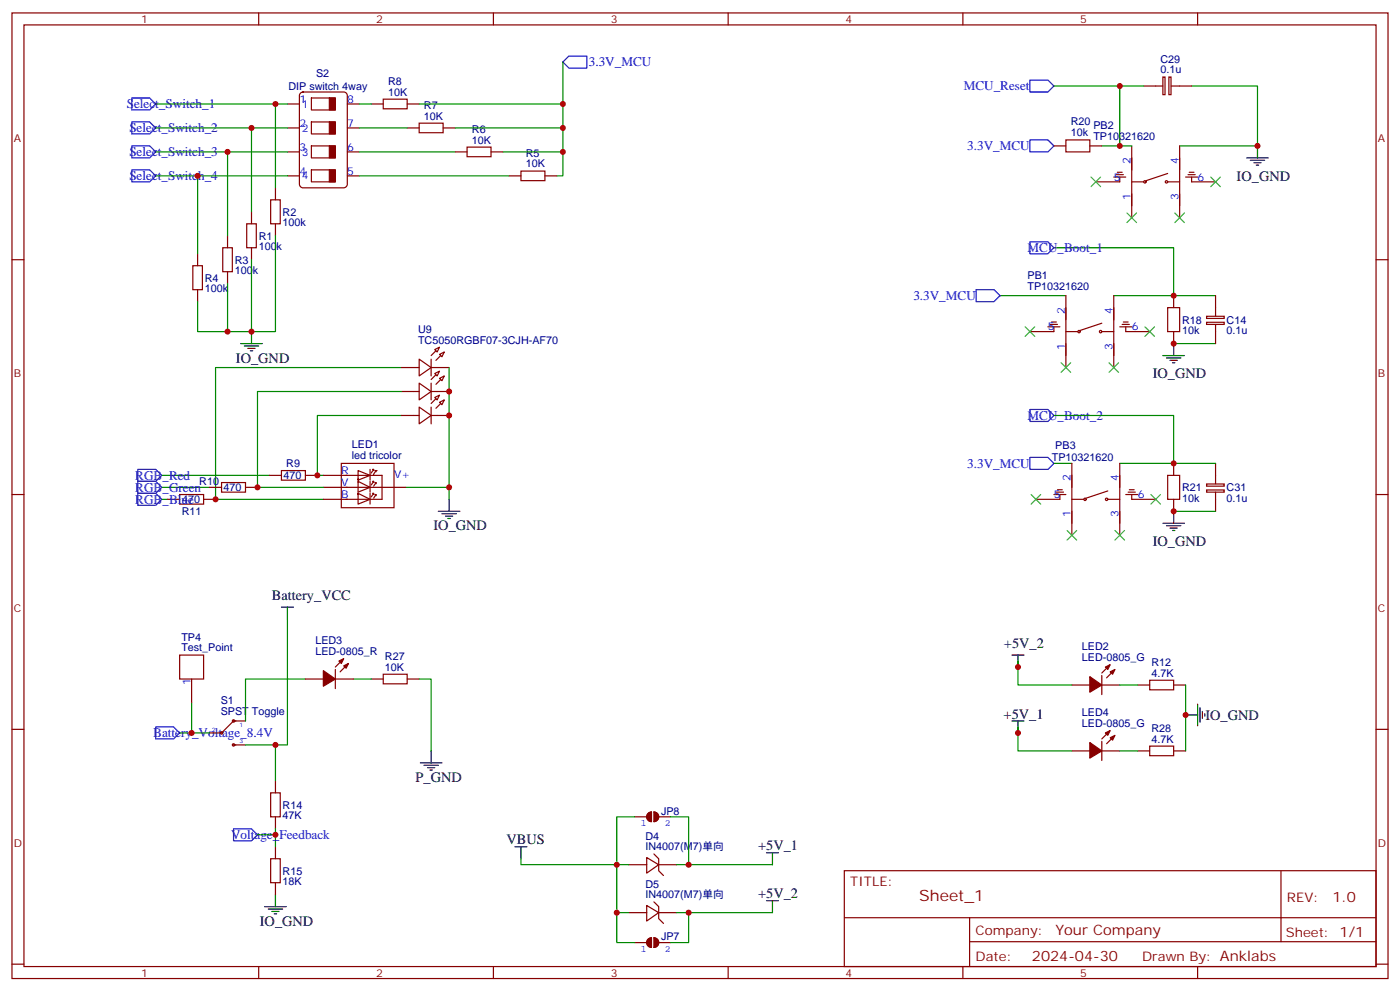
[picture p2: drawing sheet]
<svg xmlns="http://www.w3.org/2000/svg" width="412mm" height="292mm" viewBox="0 0 412 292" stroke-linecap="round" stroke-linejoin="round" font-family="sans-serif">
<g fill="none" stroke="#870000" stroke-width=".35">
<path d="M3.5 3.8h405.4v284.3h-405.4zM7.1 7.3h398.2v277.3h-398.2zM76.2 3.8v3.5M145.3 3.8v3.5M214.5 3.8v3.5M283.6 3.8v3.5M352.8 3.8v3.5M84.7 30.6h3.5M84.7 37.7h3.5M88.4 27.5l.9-.4h11.9l.7 .2 .4 .5v26.5l-.2 .6-.6 .4h-12.2l-.7-.2-.4-.6v-26.3zM91.7 28.9h7.1v3.5h-7.1zM91.7 35.9h7.1v3.5h-7.1z"/>
<path d="M102.3 30.6h3.5M102.3 37.7h3.5M109.4 30.6h3.5M112.9 29.2h7v2.8h-7zM119.9 30.6h3.6M119.9 37.7h3.6M123.5 36.3h7v2.8h-7zM130.5 37.7h3.6M79.7 58.8h2.8v7.1h-2.8zM81.1 55.3v3.5M84.7 44.7h3.5M84.7 51.8h3.5"/>
<path d="M91.7 43h7.1v3.5h-7.1zM91.7 50h7.1v3.6h-7.1zM102.3 44.7h3.5M102.3 51.8h3.5M134.1 44.7h3.5M137.6 43.3h7v2.8h-7zM144.6 44.7h3.6M149.9 51.8h3.6M153.5 50.4h7v2.8h-7zM160.5 51.8h3.5M3.5 76.5h3.6M56.8 78.2h2.8v7.1h-2.8z"/>
<path d="M58.2 74.7v3.5M65.6 73h2.8v7h-2.8zM67 69.4v3.6M72.7 65.9h2.8v7.1h-2.8zM74.1 62.4v3.5M74.1 73v3.5M81.1 65.9v3.5M405.3 76.5h3.6M58.2 85.3v3.5M67 80v3.5M79.4 140h3.5M82.9 138.6h7.1v2.8h-7.1z"/>
<path d="M90 140h3.5M102 140h10.5M109 138.2v3.2M109.7 138.2h.4M110.1 138.6v-.4l-.7 1.1M110.8 138.6l-.7 1v.4M3.5 145.6h3.6M49.4 147h3.5M52.9 145.6h7.1v2.8h-7.1zM60 147h3.5M61.7 143.5h3.6M65.3 142.1h7v2.8h-7z"/>
<path d="M72.3 143.5h3.5M102 147h10.5M102 143.5h10.5M105.5 141v.4l3.5-1.4-3.5-1.4v2.8M105.5 141.7v3.2l3.5-1.4-3.5-1.8v.4M105.5 145.3v3.1l3.5-1.4-3.5-1.7v.3M109 141.7v3.2M109 145.3v3.1M405.3 145.6h3.6M3.5 214.8h3.6M405.3 214.8h3.6M248.7 256.4h156.6v28.2h-156.6z"/>
<path d="M377.3 256.4v20.9M248.7 270.2h156.5M285.6 277.3h119.6M285.6 270.2v14.2M3.5 283.9h3.6M76.2 284.6v3.5M145.3 284.6v3.5M214.5 284.6v3.5M283.6 284.6v3.5M352.8 284.6v3.5M405.3 283.9h3.6"/>
</g>
<g fill="#870000" stroke="#870000" stroke-width=".35">
<path d="M97 28.9h1.8v3.5h-1.8z"/>
<path d="M97 35.9h1.8v3.5h-1.8z"/>
<path d="M97 43h1.8v3.5h-1.8z"/>
<path d="M97 50h1.8v3.6h-1.8z"/>
</g>
<path d="M167.6 16.5h5.3v3.5h-5.3l-1.8-1.7zM38.8 28.9h5.3l1.8 1.7-1.8 1.8h-5.3zM38.8 35.9h5.3l1.8 1.8-1.8 1.7h-5.3zM38.8 43h5.3l1.8 1.7-1.8 1.8h-5.3zM38.8 50h5.3l1.8 1.8-1.8 1.8h-5.3zM40.6 138.2h5.3l1.7 1.8-1.7 1.7h-5.3zM40.6 145.3h5.3l1.7 1.7-1.7 1.8h-5.3zM40.6 141.7h5.3l1.7 1.8-1.7 1.8h-5.3z" fill="none" stroke="#00f" stroke-width=".35"/>
<g fill="none" stroke="#008700" stroke-width=".35">
<path d="M165.8 18.3v12.3M45.9 37.7h38.8M45.9 30.6h38.8M74.1 37.7v24.7M81.1 30.6v24.7M105.8 37.7h14.1M105.8 30.6h3.6M123.5 30.6h42.3v21.2h-1.8M134.1 37.7h31.7M45.9 51.8h38.8M45.9 44.7h38.8M58.2 51.8v22.9"/>
<path d="M67 44.7v24.7M105.8 51.8h44.1M105.8 44.7h28.3M148.2 44.7h17.6M74.1 76.5v21.1h-15.9v-8.8M81.1 69.4v28.2h-7M67 83.5v14.1M118.2 108.2h-54.7v38.8h31.7M47.6 140h31.8M118.2 122.3h-24.7v17.7h1.7M47.6 143.5h14.1M47.6 147h1.8"/>
<path d="M119.6 143.5h12.7v3.5"/>
</g>
<path d="M74.1 97.6v3.6M70.9 101.2h6.4M72 101.9h4.2M73 102.6h2.1M73.7 103.3h.7M129.1 150.6h6.4M130.2 151.3h4.2M131.2 152h2.1M131.9 152.7h.7M132.3 147v3.6" fill="none" stroke="#000" stroke-width=".35"/>
<circle cx="110.8" cy="138.6" r=".18" fill="#870000"/>
<g fill="none" stroke="#870000" stroke-width=".35">
<path d="M336.9 25.3h5.6M342.5 22.7h.7v5.2h-.7zM344.3 22.7h.6v5.2h-.6zM345 25.3h6M310.4 43h3.6M314 41.2h7v3.5h-7zM321 43h3.6M328.1 52.1h3.5M328.8 51.4h2.1M329.1 50.7h1.5M329.8 52.1v1.5h-7M333.4 53.6h3.5"/>
<path d="M333.4 43v21.1M344 53.6h3.5M344 51.1l-6.4 2.1M347.5 43v21.1M349.2 52.1h3.6M350 51.4h2.1M350.3 50.7h1.4M351 52.1v1.5h7.1M308.7 96.2h3.5M309.4 95.5h2.1M309.7 94.8h1.4M310.4 96.2v1.4h-7"/>
<path d="M314 97.6h3.5M314 87.1v21.1M324.6 97.6h3.5M324.6 95.2l-6.4 2.1M328.1 87.1v21.1M329.8 96.2h3.6M330.6 95.5h2.1M330.9 94.8h1.4M331.6 96.2v1.4h7.1M344 90.6h3.5v7h-3.5zM345.7 87.1v3.5M345.7 97.6v3.6"/>
<path d="M355.4 93.1h5.2v.7h-5.2zM355.4 94.9h5.2v.6h-5.2zM358.1 87.1v6M358.1 95.5v5.7M118.2 115.3h5.3M118.2 108.2h5.3M123.5 112.8l3.5 2.5-3.5 2.5zM123.5 105.8l3.5 2.4-3.5 2.5zM123.5 119.9l3.5 2.4-3.5 2.5zM127 115.3h5.3M127 105.8v4.9M127 112.8v5"/>
<path d="M127 119.9v4.9M127 108.2h5.3M128.1 110l1.4-.7-.7 1.4zM128.1 102.9l1.4-.7-.7 1.4zM128.1 117.1l1.4-.8-.7 1.5zM129.5 111.4l1.4-.7-.7 1.4zM129.5 104.4l1.4-.8-.7 1.5zM129.5 118.5l1.4-.7-.7 1.4zM95.2 140h7.1M100.5 136.5h15.6v13h-15.6zM110.4 138.6h.4v.3M112.5 140v7"/>
<path d="M118.2 122.3h5.3M127 122.3h5.3M315.7 136.5v21.1M329.8 136.5v21.1M344 140h3.5v7h-3.5zM345.7 136.5v3.5M358.1 136.5v6M95.2 143.5h7.1M95.2 147h7.1M109.7 141.7h.4M109.7 145.3h.4M110.1 141.7l-.7 1.1"/>
<path d="M110.1 145.6v-.3l-.7 1M110.1 141.7v.4M110.4 142.1h.4M110.4 145.6h.4M110.8 142.5v-.4l-.7 1.1M110.8 146v-.4l-.7 1.1M112.5 143.5h7.1M310.4 145.6h3.6M311.1 144.9h2.2M311.5 144.2h1.4M312.2 145.6v1.4h-7M315.7 147h3.6"/>
<path d="M326.3 147h3.5M326.3 144.6l-6.3 2.1M331.6 145.6h3.5M332.3 144.9h2.1M332.7 144.2h1.4M333.4 145.6v1.4h7M345.7 147v3.6M355.4 142.5h5.2v.7h-5.2zM355.4 144.3h5.2v.6h-5.2zM358.1 144.9v5.7M52.9 192.9h7.1v7.1h-7.1zM56.4 200v7"/>
<path d="M90 200h5.2M98.8 200h5.3M109.4 200h3.5M112.9 198.5h7v2.9h-7zM119.9 200h3.6M68.8 219.4h3.5M72.3 212.3h-3.5l-3.5 3.5h-3.6M315.7 201.7h5.3M324.6 201.7h5.2M335.1 201.7h3.6M338.7 200.3h7v2.8h-7zM338.7 219.7h7v2.8h-7z"/>
<path d="M345.7 201.7h3.5M79.7 233.5h2.8v7h-2.8zM81.1 229.9v3.6M191.1 239.4l.8-.3v2.8a1.41 1.41 0 0 1-1.3-.9 1.41 1.41 0 0 1 .5-1.6zM192.6 239.1a1.41 1.41 0 0 1 1.4 1.4 1.41 1.41 0 0 1-1.4 1.4zM315.7 221.1h5.3M324.6 221.1h5.2M335.1 221.1h3.6M345.7 221.1h3.5M79.7 252.9h2.8v7h-2.8zM81.1 240.5v3.6M81.1 249.3v3.6"/>
<path d="M81.1 259.9v3.6M185.2 254.6h5.3M187 240.5h3.5M190.5 252.5l3.5 2.1-3.5 2.5zM192.6 251.5l1.4 1.4v3.5l1.4 1.4M194 254.6h5.3M194 240.5h3.6M185.2 268.7h5.3M187 277.6h3.5M190.5 266.6l3.5 2.1-3.5 2.5zM191.1 276.4l.8-.2v2.8a1.41 1.41 0 0 1-1.3-1 1.41 1.41 0 0 1 .5-1.6zM192.6 265.6l1.4 1.4v3.5l1.4 1.4"/>
<path d="M192.6 276.2a1.41 1.41 0 0 1 1.4 1.4 1.41 1.41 0 0 1-1.4 1.4zM194 268.7h5.3M194 277.6h3.6"/>
<circle cx="337.3" cy="53.6" r=".35"/>
<circle cx="343.6" cy="53.6" r=".35"/>
<circle cx="317.9" cy="97.6" r=".35"/>
<circle cx="324.2" cy="97.6" r=".35"/>
<circle cx="319.6" cy="147" r=".35"/>
<circle cx="326" cy="147" r=".35"/>
<circle cx="65.3" cy="215.8" r=".35"/>
<circle cx="68.8" cy="219.4" r=".35"/>
<circle cx="68.8" cy="212.3" r=".35"/>
</g>
<path d="M303.4 23.6h5.3l1.7 1.7-1.7 1.8h-5.3zM303.4 41.2h5.3l1.7 1.8-1.7 1.7h-5.3zM303.4 71.2h5.3l1.7 1.8-1.7 1.7h-5.3zM287.5 85.3h5.3l1.8 1.8-1.8 1.7h-5.3zM303.4 134.7h5.3l1.7 1.8-1.7 1.7h-5.3zM303.4 120.6h5.3l1.7 1.7-1.7 1.8h-5.3zM45.9 214.1h5.3l1.7 1.7-1.7 1.8h-5.3zM68.8 244.1h5.3l1.7 1.7-1.7 1.8h-5.3z" fill="none" stroke="#00f" stroke-width=".35"/>
<g fill="none" stroke="#000" stroke-width=".35">
<path d="M367.2 46.5h6.4M368.3 47.2h4.2M369.4 47.9h2.1M370.1 48.6h.7M370.4 43v3.5M342.5 104.7h6.4M343.6 105.4h4.2M344.7 106.1h2.1M345.4 106.8h.7M345.7 101.2v3.5M342.5 154.1h6.4M343.6 154.8h4.2"/>
<path d="M344.7 155.5h2.1M345.4 156.2h.7M345.7 150.6v3.5M82.9 178.8h3.5M84.7 178.8v3.5M298.1 192.9h3.5M299.9 192.9v3.5M298.1 212.3h3.5M299.9 212.3v3.5M349.2 210.5h3.6M352.8 207.4v6.3M353.5 208.4v4.3"/>
<path d="M354.2 209.5v2.1M354.9 210.2v.7M123.8 224.6h6.4M124.9 225.4h4.2M125.9 226.1h2.2M126.6 226.8h.8M127 221.1v3.5M151.7 249.3h3.5M153.5 249.3v3.6M225.8 251.1h3.5M227.5 251.1v3.5M78 267h6.3"/>
<path d="M79 267.7h4.3M80.1 268.4h2.1M80.8 269.1h.7M81.1 263.5v3.5M225.8 265.2h3.5M227.5 265.2v3.5"/>
</g>
<g fill="none" stroke="#008700" stroke-width=".35">
<path d="M310.4 25.3h19.4M336.9 25.3h-7.1v17.7h-5.2M351 25.3h19.4v17.7h-22.9M329.8 43h3.6M310.4 73h35.3v14.1M294.6 87.1h19.4M328.1 87.1h30M118.2 115.3h-42.4v28.2h19.4M132.3 108.2v35.3M345.7 101.2h12.4M310.4 122.3h35.3v14.2M310.4 136.5h5.3"/>
<path d="M329.8 136.5h28.3M345.7 150.6h12.4M84.7 182.3v37.1h-3.6M90 200h-17.7v12.3M104.1 200h5.3M123.5 200h3.5v21.1M299.9 194.7v7h15.8M52.9 215.8h8.8M56.4 207v8.8M72.3 219.4h8.8v10.5M299.9 214.1v7h15.8M329.8 201.7h5.3"/>
<path d="M349.2 201.7v19.4M329.8 221.1h5.3M75.8 245.8h5.3M81.1 244.1v5.2M153.5 252.9v1.7h31.7M187 240.5h-5.3v28.2h3.5M197.6 240.5h5.2v14.1M199.3 254.6h28.2M181.7 268.7v8.9h5.3M199.3 268.7h28.2M202.8 268.7v8.9h-5.2"/>
</g>
<g fill="none" stroke="#3c3" stroke-width=".35">
<path d="M321.4 52.1l2.8 2.9M324.2 52.1l-2.8 2.9M356.7 52.1l2.8 2.9M359.5 52.1l-2.8 2.9M332 62.7l2.8 2.8M334.8 62.7l-2.8 2.8M346.1 62.7l2.8 2.8M348.9 62.7l-2.8 2.8M302 96.2l2.8 2.9M304.8 96.2l-2.8 2.9M337.3 96.2l2.8 2.9M340.1 96.2l-2.8 2.9"/>
<path d="M312.6 106.8l2.8 2.8M315.4 106.8l-2.8 2.8M326.7 106.8l2.8 2.8M329.5 106.8l-2.8 2.8M303.7 145.6l2.9 2.8M306.6 145.6l-2.9 2.8M314.3 156.2l2.8 2.8M317.1 156.2l-2.8 2.8M328.4 156.2l2.9 2.8M331.3 156.2l-2.9 2.8M339 145.6l2.8 2.8M341.8 145.6l-2.8 2.8"/>
</g>
<g fill="#870000" stroke="#870000" stroke-width=".35">
<path d="M191.1 276.4l.8-.2v2.8a1.41 1.41 0 0 1-1.3-1 1.41 1.41 0 0 1 .5-1.6z"/>
<path d="M192.6 276.2a1.41 1.41 0 0 1 1.4 1.4 1.41 1.41 0 0 1-1.4 1.4z"/>
<path d="M191.1 239.4l.8-.3v2.8a1.41 1.41 0 0 1-1.3-.9 1.41 1.41 0 0 1 .5-1.6z"/>
<path d="M192.6 239.1a1.41 1.41 0 0 1 1.4 1.4 1.41 1.41 0 0 1-1.4 1.4z"/>
<path d="M128.4 113.2l1.4-1.4z"/>
<path d="M128.4 110.3l-1.4 1.5z"/>
<path d="M127 104.7l1.4-1.4z"/>
<path d="M128.4 106.1l1.4-1.4z"/>
<path d="M127 118.8l1.4-1.4z"/>
<path d="M128.4 120.2l1.4-1.4z"/>
<path d="M95.2 197.5l3.6 2.5-3.6 2.1z"/>
<path d="M98.8 197.1v5.7z"/>
<path d="M98.8 196.4l1.4-1.4z"/>
<path d="M100.2 197.8l1.4-1.4z"/>
<path d="M99.8 194.7l1.4-.7-.7 1.4z"/>
<path d="M101.2 196.1l1.5-.7-.7 1.4z"/>
<path d="M327 197.8l1.4-.7-.7 1.4z"/>
<path d="M325.6 196.4l1.4-.7-.7 1.4z"/>
<path d="M326 199.6l1.4-1.4z"/>
<path d="M324.6 198.2l1.4-1.4z"/>
<path d="M324.6 198.9v5.6z"/>
<path d="M321 199.2l3.6 2.5-3.6 2.1z"/>
<path d="M327 217.2l1.4-.7-.7 1.4z"/>
<path d="M325.6 215.8l1.4-.7-.7 1.4z"/>
<path d="M327.4 217.6l-1.4 1.4z"/>
<path d="M324.6 217.6l1.4-1.4z"/>
<path d="M324.6 218.3v5.6z"/>
<path d="M321 218.7l3.6 2.4-3.6 2.1z"/>
</g>
<g fill="#c00">
<circle cx="58.2" cy="51.8" r=".88"/>
<circle cx="67" cy="44.7" r=".88"/>
<circle cx="74.1" cy="37.7" r=".88"/>
<circle cx="81.1" cy="30.6" r=".88"/>
<circle cx="67" cy="97.6" r=".88"/>
<circle cx="74.1" cy="97.6" r=".88"/>
<circle cx="165.8" cy="37.7" r=".88"/>
<circle cx="165.8" cy="44.7" r=".88"/>
<circle cx="165.8" cy="30.6" r=".88"/>
<circle cx="81.1" cy="245.8" r=".88"/>
<circle cx="345.7" cy="87.1" r=".88"/>
<circle cx="345.7" cy="101.2" r=".88"/>
<circle cx="329.8" cy="25.3" r=".88"/>
<circle cx="370.4" cy="43" r=".88"/>
<circle cx="181.7" cy="254.6" r=".88"/>
<circle cx="345.7" cy="150.6" r=".88"/>
<circle cx="345.7" cy="136.5" r=".88"/>
<circle cx="329.8" cy="43" r=".88"/>
<circle cx="56.4" cy="215.8" r=".88"/>
<circle cx="181.7" cy="268.7" r=".88"/>
<circle cx="202.8" cy="268.7" r=".88"/>
<circle cx="202.8" cy="254.6" r=".88"/>
<circle cx="132.3" cy="143.5" r=".88"/>
<circle cx="132.3" cy="122.3" r=".88"/>
<circle cx="132.3" cy="115.3" r=".88"/>
<circle cx="63.5" cy="147" r=".88"/>
<circle cx="75.8" cy="143.5" r=".88"/>
<circle cx="93.5" cy="140" r=".88"/>
<circle cx="81.1" cy="219.4" r=".88"/>
<circle cx="299.9" cy="196.4" r=".88"/>
<circle cx="299.9" cy="215.8" r=".88"/>
<circle cx="349.3" cy="210.5" r=".88"/>
</g>
<text font-size="4.6" fill="#800" x="270.8" y="265.4">Sheet_1</text>
<g font-size="4.2">
<text x="364.3" y="53.2">IO_GND</text>
<text x="69.5" y="106.8">IO_GND</text>
<text x="339.6" y="111.4">IO_GND</text>
<text x="127.7" y="156.2">IO_GND</text>
<text x="339.6" y="160.8">IO_GND</text>
<text x="80.1" y="176.7">Battery_VCC</text>
<text x="295.7" y="190.8">+5V_2</text>
<text x="295.6" y="211.6">+5V_1</text>
<text x="355.1" y="212">IO_GND</text>
<text x="122.4" y="230.3">P_GND</text>
<text x="149.2" y="248.6">VBUS</text>
<text x="223.3" y="250.4">+5V_1</text>
<text x="223.3" y="264.5">+5V_2</text>
<text x="76.6" y="272.6">IO_GND</text>
</g>
<g font-size="4.2" fill="#800">
<text x="392.5" y="265.7">1.0</text>
<text x="310.9" y="275.2">Your Company</text>
<text x="304" y="283">2024-04-30</text>
</g>
<g font-size="3.9" fill="#00f">
<text x="173.5" y="19.5">3.3V_MCU</text>
<text x="283.9" y="26.5">MCU_Reset</text>
<text x="37.3" y="31.9">Select_Switch_1</text>
<text x="38.1" y="38.9">Select_Switch_2</text>
<text x="38.1" y="46">Select_Switch_3</text>
<text x="284.9" y="44.3">3.3V_MCU</text>
<text x="38.1" y="53.1">Select_Switch_4</text>
<text x="302.7" y="74.2">MCU_Boot_1</text>
<text x="269" y="88.4">3.3V_MCU</text>
<text x="302.7" y="123.6">MCU_Boot_2</text>
<text x="284.9" y="137.8">3.3V_MCU</text>
<text x="39.9" y="141.2">RGB_Red</text>
<text x="39.9" y="148.3">RGB_Blue</text>
<text x="39.9" y="144.8">RGB_Green</text>
<text x="45.2" y="217.1">Battery_Voltage_8.4V</text>
<text x="68.1" y="247.1">Voltage_Feedback</text>
</g>
<g font-size="3.9" fill="#800">
<text x="250.5" y="261">TITLE:</text>
<text x="379.1" y="265.7">REV:</text>
<text x="287.4" y="275.2">Company:</text>
<text x="378.7" y="275.8">Sheet: 1/1</text>
<text x="287.4" y="282.9">Date:</text>
<text x="336.4" y="282.9">Drawn By: Anklabs</text>
</g>
<g font-size="3.2" fill="#800">
<text x="41.6" y="6.8">1</text>
<text x="110.8" y="6.8">2</text>
<text x="179.9" y="6.8">3</text>
<text x="249.1" y="6.8">4</text>
<text x="318.2" y="6.8">5</text>
<text x="4.1" y="41.9">A</text>
<text x="405.9" y="41.9">A</text>
<text x="4.1" y="111.1">B</text>
<text x="405.9" y="111.1">B</text>
<text x="4.1" y="180.2">C</text>
<text x="405.9" y="180.2">C</text>
<text x="4.1" y="249.3">D</text>
<text x="405.9" y="249.3">D</text>
<text x="41.6" y="287.6">1</text>
<text x="110.8" y="287.6">2</text>
<text x="179.9" y="287.6">3</text>
<text x="249.1" y="287.6">4</text>
<text x="318.2" y="287.6">5</text>
</g>
<g font-size="3.2" fill="#000080">
<text x="93.1" y="22.6">S2</text>
<text x="341.9" y="21.6">0.1u</text>
<text x="341.9" y="18.5">C29</text>
<text x="84.9" y="26.5">DIP switch 4way</text>
<text x="114.3" y="28.2">10K</text>
<text x="114.3" y="25">R8</text>
<text x="124.9" y="35.2">10K</text>
<text x="124.9" y="32">R7</text>
<text x="139" y="39.1">R6</text>
<text x="315.4" y="40.1">10k</text>
<text x="315.4" y="36.9">R20</text>
<text x="322.1" y="41.2">TP10321620</text>
<text x="322.1" y="38.1">PB2</text>
<text x="139" y="42.3">10K</text>
<text x="154.9" y="46.1">R5</text>
<text x="154.9" y="49.3">10K</text>
<text x="83.3" y="63.5">R2</text>
<text x="76.2" y="70.6">R1</text>
<text x="83.3" y="66.7">100k</text>
<text x="69.1" y="77.6">R3</text>
<text x="76.2" y="73.7">100k</text>
<text x="60.3" y="82.9">R4</text>
<text x="69.1" y="80.8">100k</text>
<text x="302.7" y="82.2">PB1</text>
<text x="60.3" y="86.1">100k</text>
<text x="302.7" y="85.3">TP10321620</text>
<text x="348.2" y="95.3">R18</text>
<text x="361.3" y="95.3">C14</text>
<text x="123.1" y="101.2">TC5050RGBF07-3CJH-AF70</text>
<text x="123.1" y="98.1">U9</text>
<text x="348.2" y="98.4">10k</text>
<text x="361.3" y="98.4">0.1u</text>
<text x="84.3" y="137.6">R9</text>
<text x="103.7" y="135.2">led tricolor</text>
<text x="103.7" y="132">LED1</text>
<text x="309.8" y="135.8">TP10321620</text>
<text x="310.9" y="132.3">PB3</text>
<text x="58.7" y="142.9">R10</text>
<text x="83.5" y="141.1">470</text>
<text x="53.7" y="148.2">470</text>
<text x="65.8" y="144.7">470</text>
<text x="348.2" y="147.8">10k</text>
<text x="348.2" y="144.7">R21</text>
<text x="361.3" y="147.8">0.1u</text>
<text x="361.3" y="144.7">C31</text>
<text x="53.5" y="151.7">R11</text>
<text x="53.4" y="191.8">Test_Point</text>
<text x="53.4" y="188.6">TP4</text>
<text x="92.9" y="189.7">LED3</text>
<text x="318.7" y="191.5">LED2</text>
<text x="92.9" y="192.9">LED-0805_R</text>
<text x="113.4" y="197.5">10K</text>
<text x="113.4" y="194.4">R27</text>
<text x="318.7" y="194.7">LED-0805_G</text>
<text x="339.2" y="196.1">R12</text>
<text x="339.2" y="199.2">4.7K</text>
<text x="65" y="207.4">S1</text>
<text x="65" y="210.5">SPST Toggle</text>
<text x="318.7" y="214.1">LED-0805_G</text>
<text x="318.7" y="210.9">LED4</text>
<text x="339.2" y="215.5">R28</text>
<text x="339.2" y="218.7">4.7K</text>
<text x="83.3" y="238.2">R14</text>
<text x="194.7" y="239.9">JP8</text>
<text x="83.3" y="241.3">47K</text>
<text x="190.2" y="250.4">IN4007(M7)单向</text>
<text x="190.2" y="247.3">D4</text>
<text x="83.3" y="257.6">R15</text>
<text x="83.3" y="260.7">18K</text>
<text x="190.2" y="261.4">D5</text>
<text x="190.2" y="264.5">IN4007(M7)单向</text>
<text x="194.7" y="276.9">JP7</text>
</g>
<g font-size="3.2" fill="#00f">
<text x="88.2" y="30.3">1</text>
<text x="88.9" y="31.7">1</text>
<text x="102.3" y="30.3">8</text>
<text x="88.2" y="37.3">2</text>
<text x="88.9" y="38.7">2</text>
<text x="102.3" y="37.3">7</text>
<text x="88.2" y="44.4">3</text>
<text x="88.9" y="45.8">3</text>
<text x="102.3" y="44.4">6</text>
<text x="88.2" y="51.4">4</text>
<text x="88.9" y="52.8">4</text>
<text x="102.3" y="51.4">5</text>
<text x="328.1" y="53.2">5</text>
<text x="333" y="48.3" transform="rotate(-90 333 48.3)">2</text>
<text x="347.1" y="48.3" transform="rotate(-90 347.1 48.3)">4</text>
<text x="352.8" y="53.2">6</text>
<text x="333" y="58.8" transform="rotate(-90 333 58.8)">1</text>
<text x="347.1" y="58.8" transform="rotate(-90 347.1 58.8)">3</text>
<text x="313.6" y="92.4" transform="rotate(-90 313.6 92.4)">2</text>
<text x="327.7" y="92.4" transform="rotate(-90 327.7 92.4)">4</text>
<text x="308.7" y="97.3">5</text>
<text x="333.4" y="97.3">6</text>
<text x="313.6" y="102.9" transform="rotate(-90 313.6 102.9)">1</text>
<text x="327.7" y="102.9" transform="rotate(-90 327.7 102.9)">3</text>
<text x="100.5" y="139.6">R</text>
<text x="100.5" y="143.2">V</text>
<text x="116.1" y="140.7">V+</text>
<text x="315.4" y="141.7" transform="rotate(-90 315.4 141.7)">2</text>
<text x="329.5" y="141.7" transform="rotate(-90 329.5 141.7)">4</text>
<text x="100.5" y="146.7">B</text>
<text x="310.4" y="146.7">5</text>
<text x="335.1" y="146.7">6</text>
<text x="315.4" y="152.3" transform="rotate(-90 315.4 152.3)">1</text>
<text x="329.5" y="152.3" transform="rotate(-90 329.5 152.3)">3</text>
<text x="56.1" y="201.7" transform="rotate(-90 56.1 201.7)">1</text>
</g>
<g font-size="2.8" fill="#00f">
<text x="188.7" y="243.2">1</text>
<text x="195.8" y="243.2">2</text>
<text x="188.7" y="280.2">1</text>
<text x="195.8" y="280.2">2</text>
</g>
<g font-size="1.8" fill="#00f">
<text x="62.4" y="215.5">2</text>
<text x="70.5" y="214.1">1</text>
<text x="70.6" y="218.9">3</text>
</g>
</svg>
